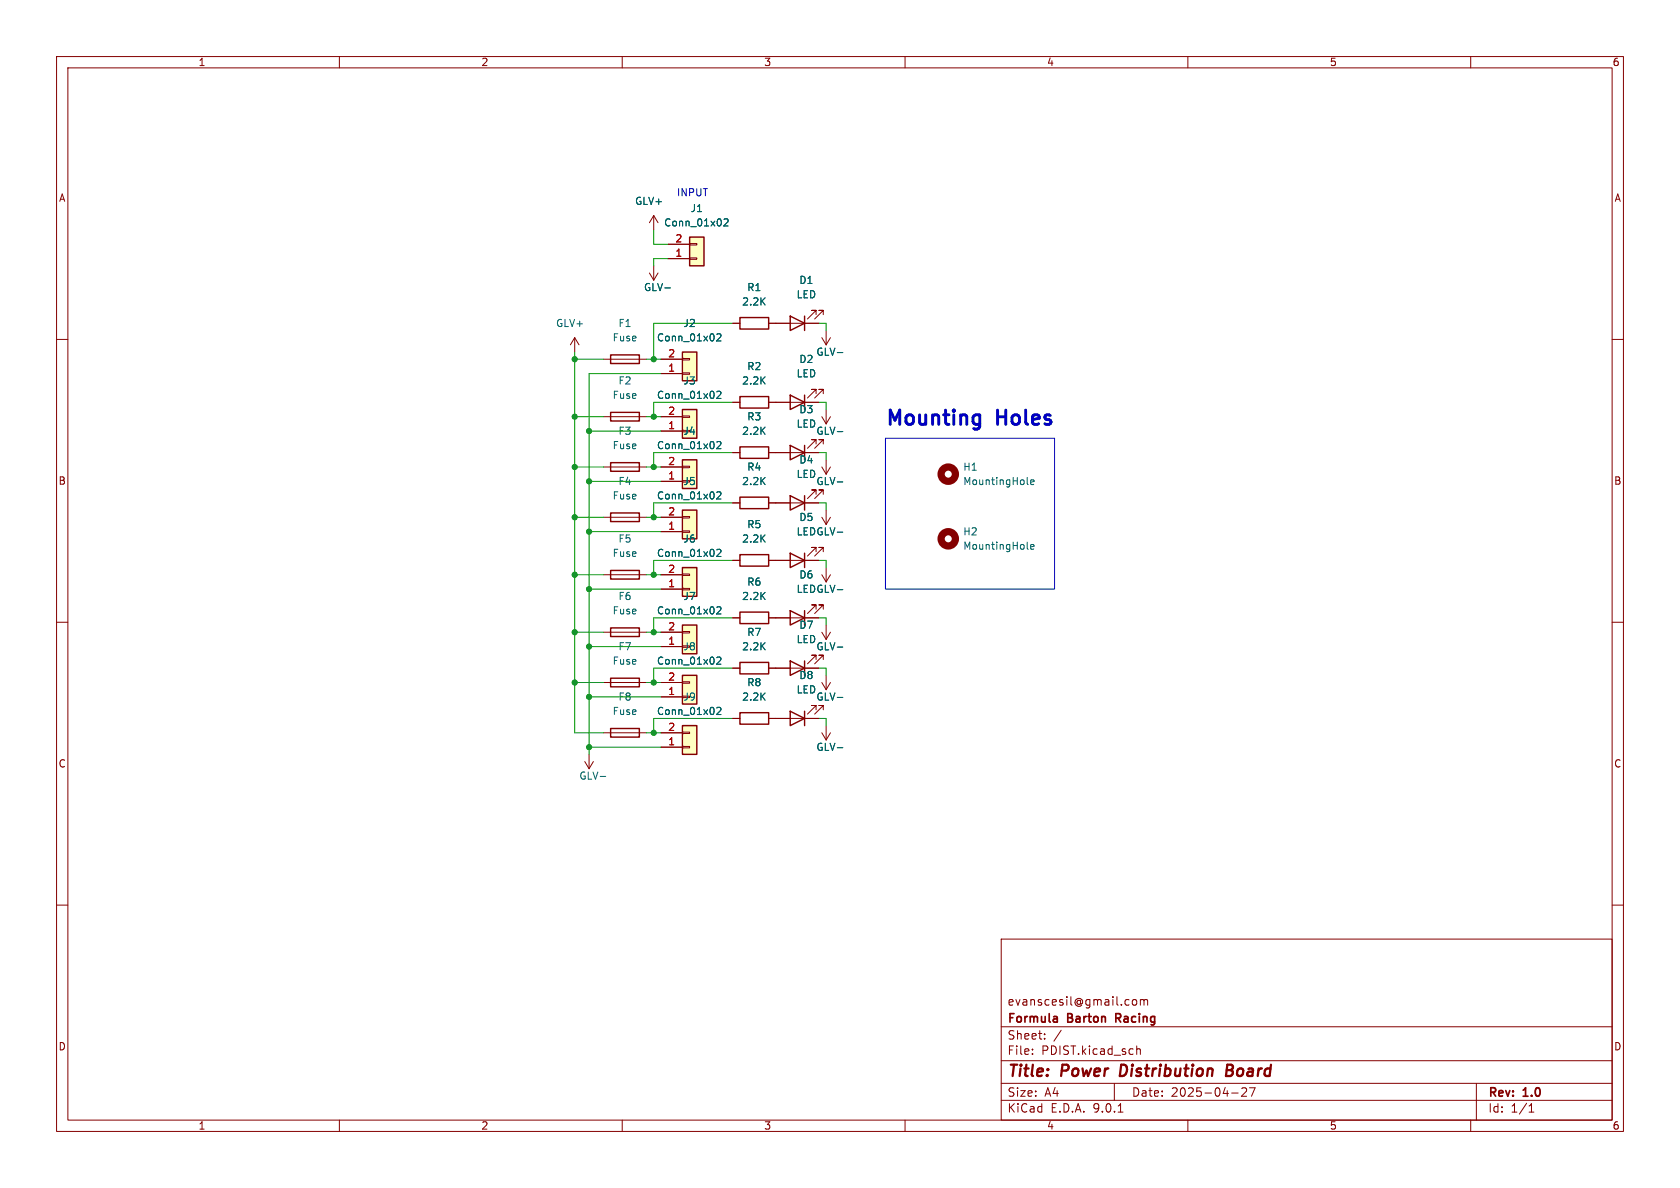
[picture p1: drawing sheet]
<svg xmlns="http://www.w3.org/2000/svg" width="297mm" height="210mm" viewBox="0 0 297 210" stroke-linecap="round" stroke-linejoin="round" font-family="sans-serif">
<g fill="none" stroke="#840000" stroke-width=".18">
<path d="M10 10h277v190h-277zM12 12h273v186h-273zM60 10v2M110 10v2M160 10v2M210 10v2M260 10v2M10 60h2M145.3 73.7l.7 1.2M146 72.4v2.5M146.8 73.7l-.8 1.2M285 60h2"/>
<path d="M10 110h2M285 110h2M10 160h2M177 166h108v32h-108zM200.2 176.8l.3-.1 .4 .1 .1 .6-.2 .2-.3 .1-.3-.1zM201.6 176.7v1M201.6 176.8l.4-.1 .2 .2M202.2 176.9l.3-.2 .3 .1 .1 .9M202.2 176.9v.8M285 160h2M60 198v2M110 198v2"/>
<path d="M160 198v2M177 194.5h108M177 191.5h108M177 187.5h108M177 181.5h108M182.5 186.3v.1M182.5 185.5v.1M184.7 183.6v.1M184.7 182.8v.1M187.6 182.1l-1.3 2M197 191.5v3M197.7 196.6h.8"/>
<path d="M201 184.9v1.5M201 185.5l.2-.1 .3 .1 .1 .9M210 198v2M217.7 193.2h1.2M219.5 192.4l.6-.1 .2 .1 .1 .3-.9 1.1h.9M220.9 192.3h1l-.7 1.5M260 198v2M261 191.5v6.5M270.3 196.6h.9M270.3 195.5l.4-.4v1.5"/>
</g>
<path d="M198.2 188.2l-.2 2h.4M216.9 189.2h.6M217.5 189.2l.3 .1M217.6 188.2h-.6l-.3 2 1-.1M217.7 189.1l-.2 .1" fill="none" stroke="#840000" stroke-width=".4"/>
<path d="M197.3 180h.5M197.8 179.2h-.5v1.5" fill="none" stroke="#840000" stroke-width=".3"/>
<path d="M148 76.3h1" fill="none" stroke="#006464" stroke-width=".18"/>
<path d="M120.6 72.4h2.6v5.1h-2.6z" fill="#ffffc2"/>
<path d="M120.6 72.4h2.6v5.1h-2.6z" fill="none" stroke="#840000" stroke-width=".25"/>
<path d="M116.8 76.2h3.8M116.8 73.7h3.8M120.6 73.5h1.3v.3h-1.3z" fill="none" stroke="#840000" stroke-width=".18"/>
<path d="M126.7 69.3l.5-.1 .3 .3-.8 .9h.8" fill="none" stroke="#006464" stroke-width=".18"/>
<path d="M120.6 81.3h2.6v5.1h-2.6z" fill="#ffffc2"/>
<path d="M120.6 81.3h2.6v5.1h-2.6z" fill="none" stroke="#840000" stroke-width=".25"/>
<path d="M115.6 38.1v2.5M115.6 38.1l.7 1.3M115.6 38.1l-.8 1.3M114.8 48.3l.8 1.2M115.6 47v2.5M116.3 48.3l-.7 1.2M116.8 85.1h3.8M116.8 82.6h3.8M120.6 82.4h1.3v.3h-1.3z" fill="none" stroke="#840000" stroke-width=".18"/>
<path d="M117.5 50.9h1M126.7 78.2l.5-.2 .3 .4-.8 .9h.8" fill="none" stroke="#006464" stroke-width=".18"/>
<path d="M121.9 41.9h2.6v5.1h-2.6z" fill="#ffffc2"/>
<path d="M121.9 41.9h2.6v5.1h-2.6zM139.7 55.9l2.5 1.3-2.5 1.2zM142.2 55.9v2.5" fill="none" stroke="#840000" stroke-width=".25"/>
<path d="M118.1 45.7h3.8M118.1 43.2h3.8M121.9 45.6h1.3v.2h-1.3zM121.9 43.1h1.3v.2h-1.3zM137.2 57.2h7.6M144.3 55.6v-.7h-.8h.8l-1.6 1.5M145.5 55.6v-.7h-.7h.7l-1.5 1.5" fill="none" stroke="#840000" stroke-width=".18"/>
<path d="M128 38.8l.5-.1 .2 .3-.8 .9h.8" fill="none" stroke="#006464" stroke-width=".18"/>
<path d="M120.6 62.2h2.6v5.1h-2.6z" fill="#ffffc2"/>
<path d="M130.8 56.1h5.1v2.1h-5.1zM107.9 62.7h5.1v1.6h-5.1zM120.6 62.2h2.6v5.1h-2.6zM130.8 70.1h5.1v2h-5.1zM130.8 79h5.1v2h-5.1zM139.7 69.9l2.5 1.2-2.5 1.3zM139.7 78.7l2.5 1.3-2.5 1.3zM142.2 69.9v2.5M142.2 78.7v2.6M107.9 81.8h5.1v1.5h-5.1zM107.9 128.8h5.1v1.5h-5.1z" fill="none" stroke="#840000" stroke-width=".25"/>
<g fill="none" stroke="#840000" stroke-width=".18">
<path d="M101.6 59.7l.8 1.3M101.6 59.7l-.8 1.3M101.6 59.7v2.5M129.5 57.2h1.3M135.9 57.2h1.3M145.3 59.7l.7 1.3M146 58.4v2.6M146.8 59.7l-.8 1.3M106.7 63.5h7.6M116.8 66h3.8M116.8 63.5h3.8M120.6 65.9h1.3v.3h-1.3z"/>
<path d="M120.6 63.4h1.3v.2h-1.3zM129.5 71.1h1.3M135.9 71.1h8.9M144.3 69.6v-.8h-.8h.8l-1.6 1.6M144.3 78.5v-.8h-.8h.8l-1.6 1.5M145.5 69.6v-.8h-.7h.7l-1.5 1.6M145.5 78.5v-.8h-.7h.7l-1.5 1.5M106.7 82.6h7.6M129.5 80h1.3M135.9 80h8.9M106.7 129.5h7.6"/>
</g>
<path d="M126.7 59.1l.5-.1 .3 .4-.8 .9h.8M148 62.3h1" fill="none" stroke="#006464" stroke-width=".18"/>
<path d="M120.6 128.3h2.6v5.1h-2.6z" fill="#ffffc2"/>
<path d="M120.6 128.3h2.6v5.1h-2.6z" fill="none" stroke="#840000" stroke-width=".25"/>
<path d="M116.8 132.1h3.8M116.8 129.5h3.8M120.6 132h1.3v.2h-1.3zM120.6 129.4h1.3v.3h-1.3z" fill="none" stroke="#840000" stroke-width=".18"/>
<path d="M126.7 125.2l.5-.2 .3 .4-.8 .9h.8" fill="none" stroke="#006464" stroke-width=".18"/>
<path d="M120.6 119.4h2.6v5.1h-2.6z" fill="#ffffc2"/>
<path d="M107.9 72.9h5.1v1.5h-5.1zM107.9 90.7h5.1v1.5h-5.1zM107.9 119.9h5.1v1.5h-5.1zM107.9 111h5.1v1.5h-5.1zM120.6 119.4h2.6v5.1h-2.6zM130.8 117.1h5.1v2h-5.1zM139.7 116.8l2.5 1.3-2.5 1.3zM142.2 116.8v2.6M130.8 126h5.1v2h-5.1zM139.7 125.7l2.5 1.3-2.5 1.3zM142.2 125.7v2.6" fill="none" stroke="#840000" stroke-width=".25"/>
<g fill="none" stroke="#840000" stroke-width=".18">
<path d="M106.7 73.7h7.6M106.7 91.4h7.6M106.7 111.8h7.6M129.5 118.1h1.3M135.9 118.1h8.9M144.3 116.6v-.8h-.8h.8l-1.6 1.5M145.3 111.8l.7 1.2M145.5 116.6v-.8h-.7h.7l-1.5 1.5M146 110.5v2.5M146 119.4v2.5M146.8 111.8l-.8 1.2M103.4 134.6l.7 1.3"/>
<path d="M104.1 133.4v2.5M104.9 134.6l-.8 1.3M106.7 120.7h7.6M116.8 123.2h3.8M116.8 120.7h3.8M120.6 120.5h1.3v.3h-1.3zM129.5 127h1.3M135.9 127h8.9M144.3 125.5v-.8h-.8h.8l-1.6 1.5M145.3 129.5l.7 1.3M145.3 120.7l.7 1.2M145.5 125.5v-.8h-.7h.7l-1.5 1.5"/>
<path d="M146 128.3v2.5M146.8 129.5l-.8 1.3M146.8 120.7l-.8 1.2"/>
</g>
<path d="M126.7 116.3l.5-.2 .3 .4-.8 .9h.8M148 114.4h1M106.1 137.3h1M148 132.2h1M148 123.3h1" fill="none" stroke="#006464" stroke-width=".18"/>
<path d="M120.6 90.2h2.6v5.1h-2.6z" fill="#ffffc2"/>
<path d="M120.6 90.2h2.6v5.1h-2.6z" fill="none" stroke="#840000" stroke-width=".25"/>
<path d="M116.8 94h3.8M116.8 91.4h3.8M120.6 93.9h1.3v.2h-1.3zM120.6 91.3h1.3v.3h-1.3z" fill="none" stroke="#840000" stroke-width=".18"/>
<path d="M126.7 87.1l.5-.2 .3 .4-.8 .9h.8" fill="none" stroke="#006464" stroke-width=".18"/>
<path d="M120.6 100.3h2.6v5.1h-2.6z" fill="#ffffc2"/>
<path d="M130.8 98h5.1v2.1h-5.1zM130.8 87.9h5.1v2h-5.1zM139.7 97.8l2.5 1.3-2.5 1.2zM139.7 87.6l2.5 1.3-2.5 1.3zM142.2 87.6v2.6M142.2 97.8v2.5M107.9 100.8h5.1v1.6h-5.1zM120.6 100.3h2.6v5.1h-2.6zM130.8 108.2h5.1v2h-5.1zM139.7 108l2.5 1.2-2.5 1.3zM142.2 108v2.5" fill="none" stroke="#840000" stroke-width=".25"/>
<g fill="none" stroke="#840000" stroke-width=".18">
<path d="M129.5 99.1h1.3M129.5 88.9h1.3M135.9 99.1h8.9M135.9 88.9h8.9M144.3 97.5v-.7h-.8h.8l-1.6 1.5M144.3 87.4v-.8h-.8h.8l-1.6 1.5M145.3 91.4l.7 1.3M145.3 82.6l.7 1.2M145.5 97.5v-.7h-.7h.7l-1.5 1.5M145.5 87.4v-.8h-.7h.7l-1.5 1.5M146 81.3v2.5M146 90.2v2.5"/>
<path d="M146.8 91.4l-.8 1.3M146.8 82.6l-.8 1.2M106.7 101.6h7.6M116.8 104.1h3.8M116.8 101.6h3.8M120.6 104h1.3v.3h-1.3zM120.6 101.5h1.3v.2h-1.3zM129.5 109.2h1.3M135.9 109.2h8.9M144.3 107.7v-.8h-.8h.8l-1.6 1.6M145.3 101.6l.7 1.3M145.5 107.7v-.8h-.7h.7l-1.5 1.6"/>
<path d="M146 100.3v2.6M146.8 101.6l-.8 1.3"/>
</g>
<path d="M126.7 97.2l.5-.1 .3 .4-.8 .9h.8M148 94.1h1M148 85.2h1M181.6 96.9l.2 .2M181.6 85.5l.2 .2M182.2 96.7l.6-.1-.1-.3h-.3l-.2 .1 .1 .6h.4M182.2 85.2l.6-.1-.1-.2-.3-.1-.2 .2 .1 .6h.4M148 104.2h1" fill="none" stroke="#006464" stroke-width=".18"/>
<g fill="none" stroke="#840000" stroke-width="1.3">
<circle cx="167.6" cy="95.2" r="1.27"/>
<circle cx="167.6" cy="83.8" r="1.27"/>
</g>
<path d="M120.6 110.5h2.6v5.1h-2.6z" fill="#ffffc2"/>
<path d="M120.6 110.5h2.6v5.1h-2.6z" fill="none" stroke="#840000" stroke-width=".25"/>
<g fill="none" stroke="#840000" stroke-width=".18">
<path d="M118.1 45.7h3.8M118.1 43.2h3.8M129.5 57.2h1.3M135.9 57.2h3.8M142.2 57.2h2.6M116.8 66h3.8M116.8 63.5h3.8M116.8 76.2h3.8M116.8 73.7h3.8M129.5 71.1h1.3M135.9 71.1h3.8M142.2 71.1h2.6"/>
<path d="M116.8 94h3.8M116.8 91.4h3.8M116.8 85.1h3.8M116.8 82.6h3.8M129.5 99.1h1.3M129.5 80h1.3M129.5 88.9h1.3M135.9 99.1h3.8M135.9 80h3.8M135.9 88.9h3.8M142.2 99.1h2.6M142.2 80h2.6"/>
<path d="M142.2 88.9h2.6M116.8 114.3h3.8M116.8 111.8h3.8M116.8 104.1h3.8M116.8 101.6h3.8M120.6 111.6h1.3v.3h-1.3zM129.5 109.2h1.3M129.5 118.1h1.3M135.9 109.2h3.8M135.9 118.1h3.8M142.2 109.2h2.6M142.2 118.1h2.6"/>
<path d="M116.8 132.1h3.8M116.8 129.5h3.8M116.8 123.2h3.8M116.8 120.7h3.8M129.5 127h1.3M135.9 127h3.8M142.2 127h2.6"/>
</g>
<g fill="none" stroke="#006464" stroke-width=".18">
<path d="M128 38.8l.5-.1 .2 .3-.8 .9h.8M117.5 50.9h1M126.7 59.1l.5-.1 .3 .4-.8 .9h.8M126.7 69.3l.5-.1 .3 .3-.8 .9h.8M126.7 78.2l.5-.2 .3 .4-.8 .9h.8M148 76.3h1M148 62.3h1M126.7 87.1l.5-.2 .3 .4-.8 .9h.8M126.7 97.2l.5-.1 .3 .4-.8 .9h.8M148 94.1h1M148 85.2h1M126.7 107.4l.5-.1 .3 .3-.8 .9h.8"/>
<path d="M126.7 116.3l.5-.2 .3 .4-.8 .9h.8M148 104.2h1M148 114.4h1M126.7 125.2l.5-.2 .3 .4-.8 .9h.8M148 123.3h1M148 132.2h1"/>
</g>
<g fill="none" stroke="#009600" stroke-width=".18">
<path d="M115.6 40.6v2.6h2.5M118.1 45.7h-2.5v1.3M129.5 57.2h-13.9v6.3M144.8 57.2h1.2v1.2M101.6 62.2v67.3h5.1M101.6 73.7h5.1M101.6 63.5h5.1M104.1 76.2h12.7M114.3 73.7h2.5M114.3 63.5h2.5M116.8 66h-12.7v67.4M129.5 71.1h-13.9v2.6"/>
<path d="M144.8 71.1h1.2v1.3M101.6 91.4h5.1M101.6 82.6h5.1M104.1 85.1h12.7M104.1 94h12.7M114.3 91.4h2.5M114.3 82.6h2.5M129.5 80h-13.9v2.6M129.5 88.9h-13.9v2.5M129.5 99.1h-13.9v2.5M144.8 80h1.2v1.3M144.8 88.9h1.2v1.3"/>
<path d="M144.8 99.1h1.2v1.2M101.6 101.6h5.1M101.6 111.8h5.1M104.1 104.1h12.7M104.1 114.3h12.7M114.3 101.6h2.5M114.3 111.8h2.5M129.5 109.2h-13.9v2.6M129.5 118.1h-13.9v2.6M144.8 109.2h1.2v1.3M144.8 118.1h1.2v1.3M101.6 120.7h5.1"/>
<path d="M104.1 132.1h12.7M104.1 123.2h12.7M114.3 129.5h2.5M114.3 120.7h2.5M129.5 127h-13.9v2.5M144.8 127h1.2v1.3"/>
</g>
<path d="M173 73.3l.2 .1M173.2 73.3v2.1l-.1 .2M173.2 74.9l-.2 .1" fill="none" stroke="#0000c2" stroke-width=".51"/>
<path d="M156.5 77.5h29.9v26.6h-29.9z" fill="none" stroke="#0000c2" stroke-width=".18"/>
<g fill="#009600" stroke="#009600" stroke-width=".18">
<circle cx="115.6" cy="73.7" r=".46"/>
<circle cx="115.6" cy="63.5" r=".46"/>
<circle cx="101.6" cy="63.5" r=".46"/>
<circle cx="101.6" cy="111.8" r=".46"/>
<circle cx="104.1" cy="114.3" r=".46"/>
<circle cx="101.6" cy="120.7" r=".46"/>
<circle cx="104.1" cy="132.1" r=".46"/>
<circle cx="104.1" cy="123.2" r=".46"/>
<circle cx="115.6" cy="120.7" r=".46"/>
<circle cx="115.6" cy="111.8" r=".46"/>
<circle cx="115.6" cy="129.5" r=".46"/>
<circle cx="104.1" cy="76.2" r=".46"/>
<circle cx="101.6" cy="73.7" r=".46"/>
<circle cx="101.6" cy="82.6" r=".46"/>
<circle cx="101.6" cy="91.4" r=".46"/>
<circle cx="104.1" cy="85.1" r=".46"/>
<circle cx="115.6" cy="82.6" r=".46"/>
<circle cx="104.1" cy="94" r=".46"/>
<circle cx="104.1" cy="104.1" r=".46"/>
<circle cx="101.6" cy="101.6" r=".46"/>
<circle cx="115.6" cy="91.4" r=".46"/>
<circle cx="115.6" cy="101.6" r=".46"/>
</g>
<g font-size="3.5" fill="#0000c2">
<text x="156.3" y="75.9">Mounting</text>
<text x="176.3" y="75.9">Holes</text>
</g>
<g font-size="2.8" fill="#840000">
<text x="178" y="190.9">Title:</text>
<text x="187.7" y="190.9">Power</text>
<text x="198.8" y="190.9">Distribution</text>
<text x="218.4" y="190.9">Board</text>
</g>
<g font-size="2.1" fill="#840000">
<text x="178" y="178">evanscesil@gmail.com</text>
<text x="178" y="184">Sheet:</text>
<text x="178" y="181.2">Formula</text>
<text x="188.8" y="181.2">Barton</text>
<text x="197.9" y="181.2">Racing</text>
<text x="178" y="186.7">File:</text>
<text x="184.1" y="186.7">PDIST.kicad_sch</text>
<text x="178" y="196.9">KiCad</text>
<text x="178" y="194.1">Size:</text>
<text x="184.7" y="194.1">A4</text>
<text x="185.7" y="196.9">E.D.A.</text>
<text x="193.3" y="196.9">9.0.1</text>
<text x="200" y="194.1">Date:</text>
<text x="207" y="194.1">2025-04-27</text>
<text x="263" y="194.3">Rev:</text>
<text x="263" y="196.9">Id:</text>
<text x="267.1" y="196.9">1/1</text>
<text x="269.4" y="194.3">1.0</text>
</g>
<g font-size="1.8" fill="#840000">
<text x="35" y="11.9">1</text>
<text x="85" y="11.9">2</text>
<text x="135" y="11.9">3</text>
<text x="185" y="11.9">4</text>
<text x="235" y="11.9">5</text>
<text x="285" y="11.9">6</text>
<text x="10.3" y="35.9">A</text>
<text x="285.3" y="35.9">A</text>
<text x="10.3" y="85.9">B</text>
<text x="285.3" y="85.9">B</text>
<text x="10.3" y="135.9">C</text>
<text x="285.3" y="135.9">C</text>
<text x="10.3" y="185.9">D</text>
<text x="285.3" y="185.9">D</text>
<text x="35" y="199.9">1</text>
<text x="85" y="199.9">2</text>
<text x="135" y="199.9">3</text>
<text x="185" y="199.9">4</text>
<text x="235" y="199.9">5</text>
<text x="285" y="199.9">6</text>
</g>
<text font-size="1.8" fill="#0000c2" x="119.6" y="34.9">INPUT</text>
<g font-size="1.8" fill="#006464">
<text x="112.2" y="36.4">GLV+</text>
<text x="117.3" y="40.2">Conn_01x02</text>
<text x="122" y="37.7">J1</text>
<text x="113.8" y="51.7">GLV-</text>
<text x="132" y="51.7">R1</text>
<text x="140.7" y="52.9">LED</text>
<text x="141.2" y="50.4">D1</text>
<text x="98.2" y="58">GLV+</text>
<text x="109.2" y="58">F1</text>
<text x="120.7" y="58">J2</text>
<text x="131.1" y="54.2">2.2K</text>
<text x="108.2" y="60.6">Fuse</text>
<text x="116" y="60.6">Conn_01x02</text>
<text x="132" y="65.6">R2</text>
<text x="141.2" y="64.4">D2</text>
<text x="144.2" y="63.1">GLV-</text>
<text x="108.2" y="70.7">Fuse</text>
<text x="109.2" y="68.2">F2</text>
<text x="116" y="70.7">Conn_01x02</text>
<text x="120.7" y="68.2">J3</text>
<text x="131.1" y="68.2">2.2K</text>
<text x="140.7" y="66.9">LED</text>
<text x="109.2" y="77.1">F3</text>
<text x="120.7" y="77.1">J4</text>
<text x="131.1" y="77.1">2.2K</text>
<text x="132" y="74.5">R3</text>
<text x="140.7" y="75.8">LED</text>
<text x="141.2" y="73.3">D3</text>
<text x="144.2" y="77.1">GLV-</text>
<text x="108.2" y="79.6">Fuse</text>
<text x="116" y="79.6">Conn_01x02</text>
<text x="132" y="83.4">R4</text>
<text x="141.2" y="82.1">D4</text>
<text x="170.2" y="83.4">H1</text>
<text x="108.2" y="88.5">Fuse</text>
<text x="109.2" y="86">F4</text>
<text x="116" y="88.5">Conn_01x02</text>
<text x="120.7" y="86">J5</text>
<text x="131.1" y="86">2.2K</text>
<text x="140.7" y="84.7">LED</text>
<text x="144.2" y="86">GLV-</text>
<text x="170.2" y="86">MountingHole</text>
<text x="132" y="93.6">R5</text>
<text x="140.7" y="94.8">LEDGLV-</text>
<text x="141.2" y="92.3">D5</text>
<text x="170.2" y="94.8">H2</text>
<text x="108.2" y="98.7">Fuse</text>
<text x="109.2" y="96.1">F5</text>
<text x="116" y="98.7">Conn_01x02</text>
<text x="120.7" y="96.1">J6</text>
<text x="131.1" y="96.1">2.2K</text>
<text x="170.2" y="97.4">MountingHole</text>
<text x="109.2" y="106.3">F6</text>
<text x="120.7" y="106.3">J7</text>
<text x="131.1" y="106.3">2.2K</text>
<text x="132" y="103.7">R6</text>
<text x="140.7" y="105">LEDGLV-</text>
<text x="141.2" y="102.5">D6</text>
<text x="108.2" y="108.8">Fuse</text>
<text x="116" y="108.8">Conn_01x02</text>
<text x="132" y="112.6">R7</text>
<text x="140.7" y="113.9">LED</text>
<text x="141.2" y="111.4">D7</text>
<text x="108.2" y="117.7">Fuse</text>
<text x="109.2" y="115.2">F7</text>
<text x="116" y="117.7">Conn_01x02</text>
<text x="120.7" y="115.2">J8</text>
<text x="131.1" y="115.2">2.2K</text>
<text x="144.2" y="115.2">GLV-</text>
<text x="109.2" y="124.1">F8</text>
<text x="120.7" y="124.1">J9</text>
<text x="131.1" y="124.1">2.2K</text>
<text x="132" y="121.5">R8</text>
<text x="140.7" y="122.8">LED</text>
<text x="141.2" y="120.2">D8</text>
<text x="144.2" y="124.1">GLV-</text>
<text x="108.2" y="126.6">Fuse</text>
<text x="116" y="126.6">Conn_01x02</text>
<text x="144.2" y="132.9">GLV-</text>
<text x="102.3" y="138">GLV-</text>
</g>
<g font-size="1.8" fill="#a90000">
<text x="119.3" y="45.5">1</text>
<text x="119.3" y="42.9">2</text>
<text x="118" y="65.8">1</text>
<text x="118" y="63.2">2</text>
<text x="118" y="75.9">1</text>
<text x="118" y="73.4">2</text>
<text x="118" y="82.3">2</text>
<text x="118" y="84.8">1</text>
<text x="118" y="93.7">1</text>
<text x="118" y="91.2">2</text>
<text x="118" y="101.3">2</text>
<text x="118" y="103.9">1</text>
<text x="118" y="111.5">2</text>
<text x="118" y="114">1</text>
<text x="118" y="122.9">1</text>
<text x="118" y="120.4">2</text>
<text x="118" y="131.8">1</text>
<text x="118" y="129.3">2</text>
</g>
</svg>
